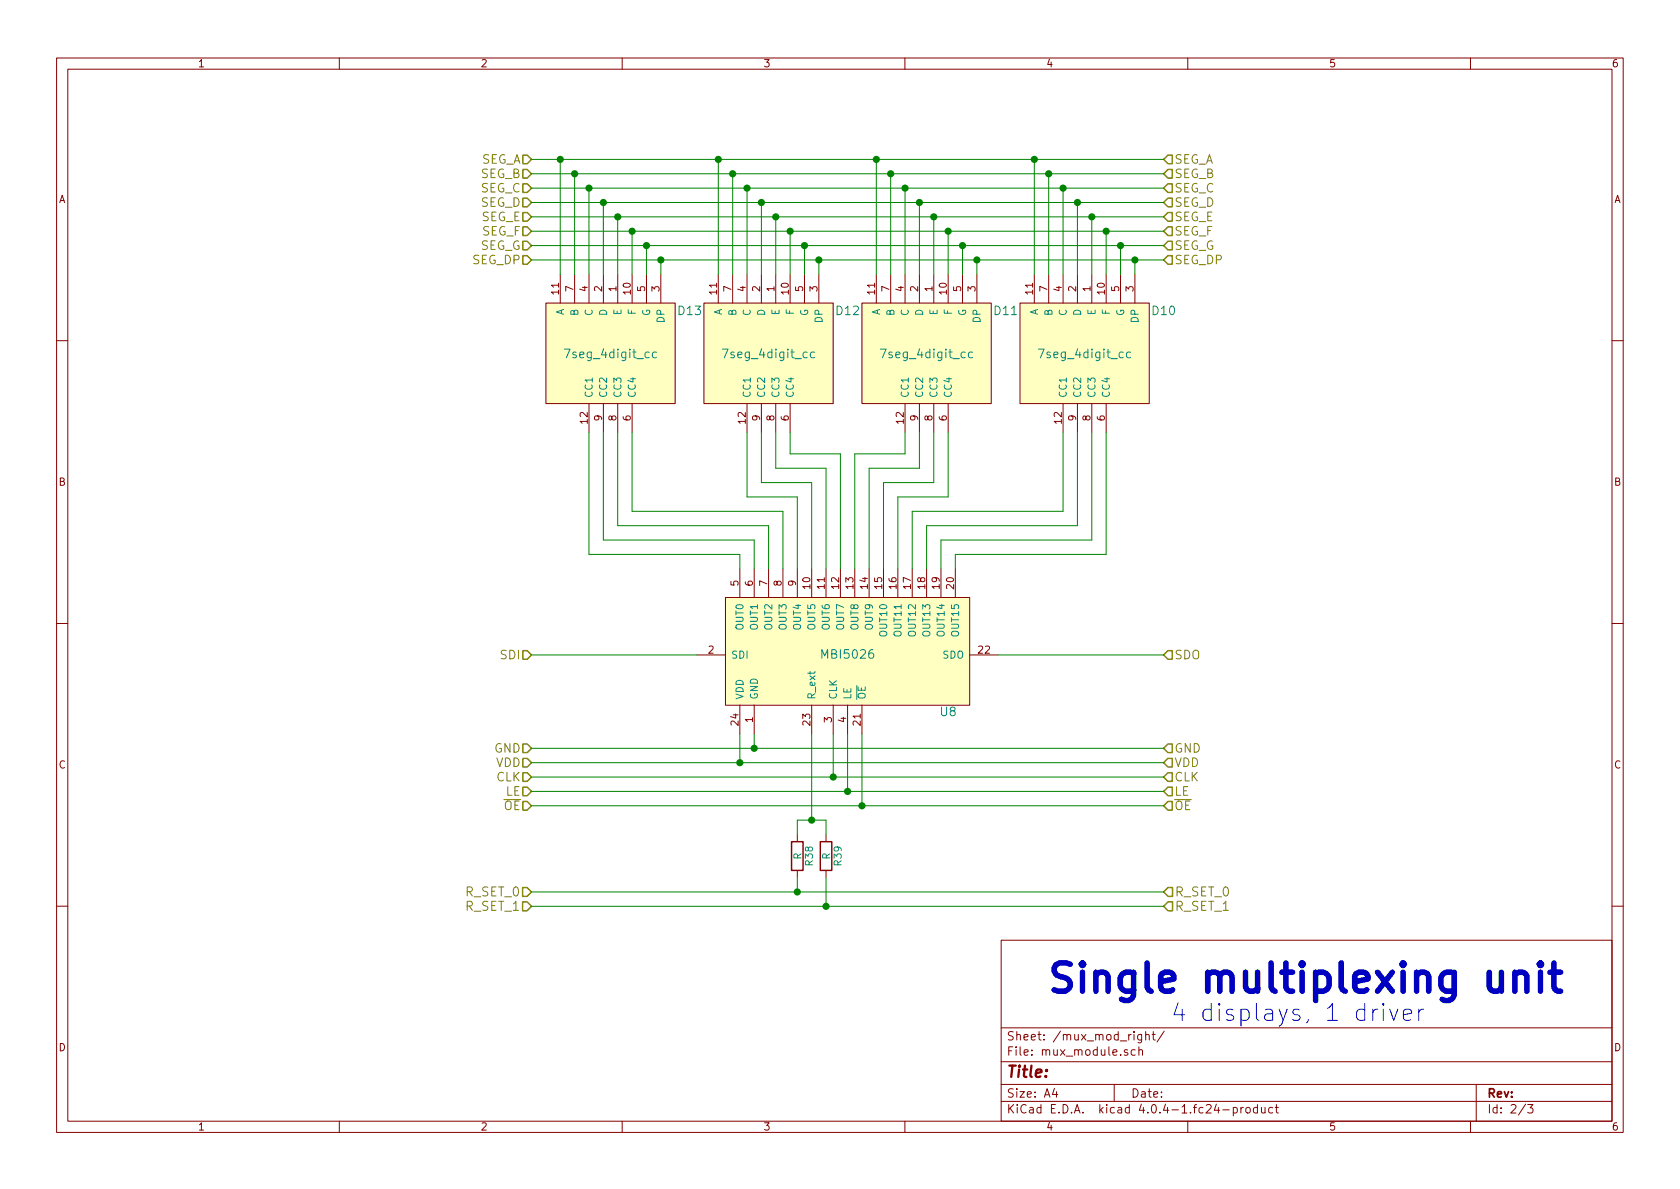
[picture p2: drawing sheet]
<svg xmlns="http://www.w3.org/2000/svg" width="297mm" height="210mm" viewBox="0 0 297 210" stroke-linecap="round" stroke-linejoin="round" font-family="sans-serif">
<g fill="none" stroke="#840000" stroke-width=".18">
<path d="M10 10.3h277v189.9h-277zM12 12.2h273v186.1h-273zM60 10.3v1.9M110 10.3v1.9M160 10.3v1.9M210 10.3v1.9M260 10.3v1.9M96.5 53.6h22.9v17.8h-22.9zM99.1 48.5v5.1M101.6 48.5v5.1M104.1 48.5v5.1M106.7 48.5v5.1"/>
<path d="M109.2 48.5v5.1M111.8 48.5v5.1M114.3 48.5v5.1M116.8 48.5v5.1M124.5 53.6h22.8v17.8h-22.8zM127 48.5v5.1M129.5 48.5v5.1M132.1 48.5v5.1M134.6 48.5v5.1M137.2 48.5v5.1M139.7 48.5v5.1M142.2 48.5v5.1"/>
<path d="M144.8 48.5v5.1M152.4 53.6h22.9v17.8h-22.9zM154.9 48.5v5.1M157.5 48.5v5.1M160 48.5v5.1M162.6 48.5v5.1M165.1 48.5v5.1M167.6 48.5v5.1M170.2 48.5v5.1M172.7 48.5v5.1M180.3 53.6h22.9v17.8h-22.9zM182.9 48.5v5.1"/>
<path d="M185.4 48.5v5.1M188 48.5v5.1M190.5 48.5v5.1M193 48.5v5.1M195.6 48.5v5.1M198.1 48.5v5.1M200.7 48.5v5.1M10 60.2h2M104.1 71.4v5M106.7 71.4v5M109.2 71.4v5M111.8 71.4v5"/>
<path d="M132.1 71.4v5M134.6 71.4v5M137.2 71.4v5M139.7 71.4v5M160 71.4v5M162.6 71.4v5M165.1 71.4v5M167.6 71.4v5M188 71.4v5M190.5 71.4v5M193 71.4v5M195.6 71.4v5"/>
<path d="M285 60.2h2M10 110.3h2M123.2 115.8h5.1M128.3 105.7h43.1v19h-43.1zM130.8 100.6v5.1M133.3 100.6v5.1M135.9 100.6v5.1M138.4 100.6v5.1M141 100.6v5.1M143.5 100.6v5.1M146 100.6v5.1M148.6 100.6v5.1"/>
<path d="M151.1 100.6v5.1M153.7 100.6v5.1M156.2 100.6v5.1M158.7 100.6v5.1M161.3 100.6v5.1M163.8 100.6v5.1M166.4 100.6v5.1M168.9 100.6v5.1M171.4 115.8h5.1M285 110.3h2M130.8 124.7v5.1M133.3 124.7v5.1"/>
<path d="M143.5 124.7v5.1M147.3 124.7v5.1M149.9 124.7v5.1M152.4 124.7v5.1M141 147.6v1.2M141 153.9v1.3M146 147.6v1.2M146 153.9v1.3M10 160.2h2M177 166.3h108v32h-108zM285 160.2h2M60 198.3v1.9"/>
<path d="M110 198.3v1.9M160 198.3v1.9M177 194.8h108M177 191.8h108M177 187.8h108M177 181.8h108M186.4 192.5l-.3 1h.9M186.8 193v1M197 191.8v3M199.4 185.7a.37 .37 0 0 0-.6 .1l.1 .2 .5 .2v.1l-.2 .3-.4-.1M200.7 185.7l-.4-.1-.3 .3 .1 .6 .2 .1 .4-.1M201.4 185.7l.2-.1 .4 .1v.9"/>
<path d="M201.4 185.1v1.5M201.9 182.9l-.1 1.4-.2 .1-.4-.1M201.9 183l-.5-.1-.3 .3 .1 .6 .2 .1 .5-.1M202.6 183.1l.2-.2 .3 .1 .1 .9M202.6 182.4v1.5M203.7 182.9h.6M203.9 182.4v1.3l.4 .2M205.8 182.3l-1.2 2M210 198.3v1.9M216.2 196.3h1.1M218.1 195.9l.4-.1 .3 .3-.2 .6h-.5M218.1 195.8v1.5"/>
<path d="M219.4 195.8v1M219.8 195.8l-.4 .3M220.3 196l.2-.2 .5 .2 .1 .5-.2 .2-.4 .1-.2-.1zM222.3 195.9l-.4-.1-.3 .3 .1 .6 .2 .1 .4-.1M222.3 195.3v1.5M223 195.8l.1 .9 .4 .1 .2-.1M223.7 195.8v1M225 195.9l-.4-.1-.3 .3 .1 .6 .2 .1 .4-.1M225.5 195.8h.5M225.7 195.3v1.3l.3 .2M260 198.3v1.9M261 191.8v6.5"/>
<path d="M269.7 195.2l-1.2 2M270.1 195.3h.9l-.5 .6 .5 .1v.7l-.2 .1-.7-.1"/>
</g>
<g fill="#ffffc2" stroke="#ffffc2" stroke-width=".18">
<path d="M180.3 53.6h22.9v17.8h-22.9z"/>
<path d="M152.4 53.6h22.9v17.8h-22.9z"/>
<path d="M124.5 53.6h22.8v17.8h-22.8z"/>
<path d="M96.5 53.6h22.9v17.8h-22.9z"/>
<path d="M128.3 105.7h43.1v19h-43.1z"/>
</g>
<path d="M116.1 62.3a.48 .48 0 0 0-.7 .1v.7a.48 .48 0 0 0 .7 .1M144 62.3a.48 .48 0 0 0-.6 .1v.7a.48 .48 0 0 0 .6 .1M172 62.3a.48 .48 0 0 0-.7 .1v.7a.48 .48 0 0 0 .7 .1M199.9 62.3a.48 .48 0 0 0-.7 .1v.7a.48 .48 0 0 0 .7 .1" fill="none" stroke="#008484" stroke-width=".18"/>
<g fill="none" stroke="#848400" stroke-width=".25">
<path d="M92.5 27.4h.7l.8 .8-.8 .8h-.7zM92.5 30h.7l.8 .7-.8 .8h-.7zM92.5 32.5h.7l.8 .8-.8 .7h-.7zM92.5 35h.7l.8 .8-.8 .8h-.7zM92.5 37.6h.7l.8 .7-.8 .8h-.7zM205.7 28.2l.8-.8h.8v1.6h-.8zM205.7 30.7l.8-.7h.8v1.5h-.8zM206.5 32.5h.8v1.5h-.8l-.8-.7zM206.5 35h.8v1.6h-.8l-.8-.8zM206.5 37.6h.8v1.5h-.8l-.8-.8zM92.5 40.1h.7l.8 .8-.8 .8h-.7zM92.5 42.7h.7l.8 .7-.8 .8h-.7z"/>
<path d="M92.5 45.2h.7l.8 .8-.8 .7h-.7zM205.7 46l.8-.8h.8v1.5h-.8zM206.5 40.1h.8v1.6h-.8l-.8-.8zM206.5 42.7h.8v1.5h-.8l-.8-.8zM92.5 115.1h.7l.8 .7-.8 .8h-.7zM206.5 115.1h.8v1.5h-.8l-.8-.8zM92.5 131.6h.7l.8 .7-.8 .8h-.7zM92.5 134.1h.7l.8 .8-.8 .7h-.7zM92.5 136.6h.7l.8 .8-.8 .8h-.7zM92.5 139.2h.7l.8 .7-.8 .8h-.7zM206.5 131.6h.8v1.5h-.8l-.8-.8zM206.5 134.1h.8v1.5h-.8l-.8-.7z"/>
<path d="M206.5 136.6h.8v1.6h-.8l-.8-.8zM206.5 139.2h.8v1.5h-.8l-.8-.8zM92.4 156.9h.8l.8 .8-.8 .8h-.8zM92.4 159.5h.8l.8 .8-.8 .8h-.8zM92.5 141.7h.7l.8 .8-.8 .8h-.7zM206.5 141.7h.8v1.6h-.8l-.8-.8zM206.5 159.5h.8v1.6h-.8l-.8-.8zM206.5 156.9h.8v1.6h-.8l-.8-.8z"/>
</g>
<path d="M267.8 172.4a1.23 1.23 0 0 1 2.2 .2v2.7M267.8 171.9v3.4M272.4 170.3l-.3 .2 .3 .2 .2-.2-.2-.2v.4M272.4 171.9v3.4M274 171.9h1.9M274.8 170.3v4.2l.2 .5 .5 .3h.4" fill="none" stroke="#0000c2" stroke-width=".99"/>
<path d="M244.6 178.5v1.9M245.7 178.5l.7 1.9 .7-1.9M248.1 179.4l1.5-.2-.2-.6-.8-.1-.3 .1-.2 .3v1.1l.2 .3 .3 .1 .8-.1M250.9 178.5v1.9" fill="none" stroke="#0000c2" stroke-width=".18"/>
<path d="M140 148.8h2v5.1h-2zM145 148.8h2.1v5.1h-2.1z" fill="none" stroke="#840000" stroke-width=".25"/>
<g fill="none" stroke="#008400" stroke-width=".18">
<path d="M94 38.3h111.7M94 35.8h111.7M94 33.3h111.7M94 30.7h111.7M94 28.2h111.7M99.1 28.2v20.3M101.6 30.7v17.8M104.1 33.3v15.2M106.7 35.8v12.7M109.2 38.3v10.2M127 28.2v20.3M129.5 30.7v17.8"/>
<path d="M132.1 33.3v15.2M134.6 35.8v12.7M137.2 38.3v10.2M154.9 28.2v20.3M157.5 30.7v17.8M160 33.3v15.2M162.6 35.8v12.7M165.1 38.3v10.2M182.9 28.2v20.3M185.4 30.7v17.8M188 33.3v15.2M190.5 35.8v12.7"/>
<path d="M193 38.3v10.2M94 46h111.7M94 43.4h111.7M94 40.9h111.7M111.8 40.9v7.6M114.3 43.4v5.1M116.8 46v2.5M139.7 40.9v7.6M142.2 43.4v5.1M144.8 46v2.5M167.6 40.9v7.6M170.2 43.4v5.1"/>
<path d="M172.7 46v2.5M195.6 40.9v7.6M198.1 43.4v5.1M200.7 46v2.5M104.1 76.4v21.6h26.7v2.6M106.7 76.4v19.1h26.6v5.1M109.2 76.4v16.6h26.7v7.6M111.8 76.4v14h26.6v10.2M132.1 76.4v11.5h8.9v12.7M134.6 76.4v8.9h8.9v15.3M137.2 76.4v6.4h8.8v17.8M139.7 76.4v3.9h8.9v20.3"/>
<path d="M160 76.4v3.9h-8.9v20.3M162.6 76.4v6.4h-8.9v17.8M165.1 76.4v8.9h-8.9v15.3M167.6 76.4v11.5h-8.9v12.7M188 76.4v14h-26.7v10.2M190.5 76.4v16.6h-26.7v7.6M193 76.4v19.1h-26.6v5.1M195.6 76.4v21.6h-26.7v2.6M94 115.8h29.2M176.5 115.8h29.2M94 132.3h111.7M94 134.9h111.7"/>
<path d="M94 137.4h111.7M94 139.9h111.7M130.8 129.8v5.1M133.3 129.8v2.5M143.5 129.8v15.2M147.3 129.8v7.6M149.9 129.8v10.1M152.4 129.8v12.7M94 142.5h111.7M94 157.7h111.7M141 147.6v-2.6h5v2.6M141 155.2v2.5"/>
<path d="M146 155.2v5.1M94 160.3h111.7"/>
</g>
<g fill="#008400" stroke="#008400" stroke-width=".25">
<circle cx="116.8" cy="46" r=".51"/>
<circle cx="144.8" cy="46" r=".51"/>
<circle cx="172.7" cy="46" r=".51"/>
<circle cx="200.7" cy="46" r=".51"/>
<circle cx="198.1" cy="43.4" r=".51"/>
<circle cx="195.6" cy="40.9" r=".51"/>
<circle cx="193" cy="38.3" r=".51"/>
<circle cx="190.5" cy="35.8" r=".51"/>
<circle cx="188" cy="33.3" r=".51"/>
<circle cx="185.4" cy="30.7" r=".51"/>
<circle cx="182.9" cy="28.2" r=".51"/>
<circle cx="154.9" cy="28.2" r=".51"/>
<circle cx="157.5" cy="30.7" r=".51"/>
<circle cx="160" cy="33.3" r=".51"/>
<circle cx="162.6" cy="35.8" r=".51"/>
<circle cx="165.1" cy="38.3" r=".51"/>
<circle cx="167.6" cy="40.9" r=".51"/>
<circle cx="170.2" cy="43.4" r=".51"/>
<circle cx="114.3" cy="43.4" r=".51"/>
<circle cx="111.8" cy="40.9" r=".51"/>
<circle cx="109.2" cy="38.3" r=".51"/>
<circle cx="106.7" cy="35.8" r=".51"/>
<circle cx="104.1" cy="33.3" r=".51"/>
<circle cx="101.6" cy="30.7" r=".51"/>
<circle cx="99.1" cy="28.2" r=".51"/>
<circle cx="127" cy="28.2" r=".51"/>
<circle cx="129.5" cy="30.7" r=".51"/>
<circle cx="132.1" cy="33.3" r=".51"/>
<circle cx="134.6" cy="35.8" r=".51"/>
<circle cx="137.2" cy="38.3" r=".51"/>
<circle cx="139.7" cy="40.9" r=".51"/>
<circle cx="142.2" cy="43.4" r=".51"/>
<circle cx="133.4" cy="132.3" r=".51"/>
<circle cx="130.8" cy="134.9" r=".51"/>
<circle cx="147.3" cy="137.4" r=".51"/>
<circle cx="149.9" cy="139.9" r=".51"/>
<circle cx="152.4" cy="142.5" r=".51"/>
<circle cx="143.5" cy="145" r=".51"/>
<circle cx="141" cy="157.7" r=".51"/>
<circle cx="146.1" cy="160.3" r=".51"/>
</g>
<text font-size="7" fill="#0000c2" x="185.4" y="175.5">Single multiplexing unit</text>
<text font-size="4.2" fill="#0000c2" x="207" y="180.6">4 displays, 1 driver</text>
<text font-size="2.8" fill="#840000" x="178" y="190.5">Title:</text>
<g font-size="2.2" fill="#848400">
<text x="82.3" y="158.5">R_SET_0</text>
<text x="82.3" y="161.1">R_SET_1</text>
<text x="207.7" y="161.1">R_SET_1</text>
<text x="207.7" y="158.5">R_SET_0</text>
</g>
<g font-size="2.1" fill="#848400">
<text x="84.9" y="29">SEG_A</text>
<text x="207.7" y="29">SEG_A</text>
<text x="84.9" y="31.5">SEG_B</text>
<text x="84.9" y="34">SEG_C</text>
<text x="207.7" y="31.5">SEG_B</text>
<text x="207.7" y="34">SEG_C</text>
<text x="84.9" y="36.6">SEG_D</text>
<text x="85" y="39.1">SEG_E</text>
<text x="85.1" y="41.7">SEG_F</text>
<text x="207.7" y="36.6">SEG_D</text>
<text x="207.7" y="39.1">SEG_E</text>
<text x="207.7" y="41.7">SEG_F</text>
<text x="83.4" y="46.7">SEG_DP</text>
<text x="84.7" y="44.2">SEG_G</text>
<text x="207.7" y="44.2">SEG_G</text>
<text x="207.7" y="46.7">SEG_DP</text>
<text x="88.5" y="116.6">SDI</text>
<text x="207.7" y="116.6">SDO</text>
<text x="87.3" y="133.1">GND</text>
<text x="87.6" y="135.6">VDD</text>
<text x="207.7" y="133.1">GND</text>
<text x="207.7" y="135.6">VDD</text>
<text x="87.7" y="138.2">CLK</text>
<text x="89" y="143.3">OE</text>
<text x="89.3" y="140.7">LE</text>
<text x="207.7" y="138.2">CLK</text>
<text x="207.7" y="140.7">LE</text>
<text x="207.7" y="143.3">OE</text>
</g>
<g font-size="2.1" fill="#008484">
<text x="120" y="55.7">D13</text>
<text x="147.9" y="55.7">D12</text>
<text x="175.9" y="55.7">D11</text>
<text x="203.8" y="55.7">D10</text>
<text x="100.4" y="63.3">7seg_4digit_cc</text>
<text x="128.3" y="63.3">7seg_4digit_cc</text>
<text x="156.2" y="63.3">7seg_4digit_cc</text>
<text x="184.2" y="63.3">7seg_4digit_cc</text>
<text x="145.6" y="116.5">MBI5026</text>
<text x="166.3" y="126.6">U8</text>
</g>
<g font-size="2.1" fill="#840000">
<text x="178" y="184">Sheet: /mux_mod_right/</text>
<text x="178" y="186.7">File: mux_module.sch</text>
<text x="178" y="196.9">KiCad E.D.A. kicad 4.0.4-1.fc24-product</text>
<text x="178" y="194.1">Size: A4</text>
<text x="200" y="194.1">Date:</text>
<text x="263" y="194.1">Rev:</text>
<text x="263" y="196.9">Id: 2/3</text>
</g>
<g font-size="1.8" fill="#840000">
<text x="35" y="11.9">1</text>
<text x="85" y="11.9">2</text>
<text x="135" y="11.9">3</text>
<text x="185" y="11.9">4</text>
<text x="235" y="11.9">5</text>
<text x="285" y="11.9">6</text>
<text x="10.4" y="35.9">A</text>
<text x="285.4" y="35.9">A</text>
<text x="98.8" y="52" transform="rotate(-90 98.8 52)">11</text>
<text x="101.3" y="51.5" transform="rotate(-90 101.3 51.5)">7</text>
<text x="103.9" y="51.5" transform="rotate(-90 103.9 51.5)">4</text>
<text x="106.4" y="51.5" transform="rotate(-90 106.4 51.5)">2</text>
<text x="109" y="51.5" transform="rotate(-90 109 51.5)">1</text>
<text x="111.5" y="52" transform="rotate(-90 111.5 52)">10</text>
<text x="114" y="51.5" transform="rotate(-90 114 51.5)">5</text>
<text x="116.6" y="51.5" transform="rotate(-90 116.6 51.5)">3</text>
<text x="126.7" y="52" transform="rotate(-90 126.7 52)">11</text>
<text x="129.3" y="51.5" transform="rotate(-90 129.3 51.5)">7</text>
<text x="131.8" y="51.5" transform="rotate(-90 131.8 51.5)">4</text>
<text x="134.4" y="51.5" transform="rotate(-90 134.4 51.5)">2</text>
<text x="136.9" y="51.5" transform="rotate(-90 136.9 51.5)">1</text>
<text x="139.4" y="52" transform="rotate(-90 139.4 52)">10</text>
<text x="142" y="51.5" transform="rotate(-90 142 51.5)">5</text>
<text x="144.5" y="51.5" transform="rotate(-90 144.5 51.5)">3</text>
<text x="154.7" y="52" transform="rotate(-90 154.7 52)">11</text>
<text x="157.2" y="51.5" transform="rotate(-90 157.2 51.5)">7</text>
<text x="159.8" y="51.5" transform="rotate(-90 159.8 51.5)">4</text>
<text x="162.3" y="51.5" transform="rotate(-90 162.3 51.5)">2</text>
<text x="164.8" y="51.5" transform="rotate(-90 164.8 51.5)">1</text>
<text x="167.4" y="52" transform="rotate(-90 167.4 52)">10</text>
<text x="169.9" y="51.5" transform="rotate(-90 169.9 51.5)">5</text>
<text x="172.5" y="51.5" transform="rotate(-90 172.5 51.5)">3</text>
<text x="182.6" y="52" transform="rotate(-90 182.6 52)">11</text>
<text x="185.2" y="51.5" transform="rotate(-90 185.2 51.5)">7</text>
<text x="187.7" y="51.5" transform="rotate(-90 187.7 51.5)">4</text>
<text x="190.2" y="51.5" transform="rotate(-90 190.2 51.5)">2</text>
<text x="192.8" y="51.5" transform="rotate(-90 192.8 51.5)">1</text>
<text x="195.3" y="52" transform="rotate(-90 195.3 52)">10</text>
<text x="197.9" y="51.5" transform="rotate(-90 197.9 51.5)">5</text>
<text x="200.4" y="51.5" transform="rotate(-90 200.4 51.5)">3</text>
<text x="103.9" y="74.9" transform="rotate(-90 103.9 74.9)">12</text>
<text x="106.4" y="74.4" transform="rotate(-90 106.4 74.4)">9</text>
<text x="109" y="74.4" transform="rotate(-90 109 74.4)">8</text>
<text x="111.5" y="74.4" transform="rotate(-90 111.5 74.4)">6</text>
<text x="131.8" y="74.9" transform="rotate(-90 131.8 74.9)">12</text>
<text x="134.4" y="74.4" transform="rotate(-90 134.4 74.4)">9</text>
<text x="136.9" y="74.4" transform="rotate(-90 136.9 74.4)">8</text>
<text x="139.4" y="74.4" transform="rotate(-90 139.4 74.4)">6</text>
<text x="159.8" y="74.9" transform="rotate(-90 159.8 74.9)">12</text>
<text x="162.3" y="74.4" transform="rotate(-90 162.3 74.4)">9</text>
<text x="164.8" y="74.4" transform="rotate(-90 164.8 74.4)">8</text>
<text x="167.4" y="74.4" transform="rotate(-90 167.4 74.4)">6</text>
<text x="187.7" y="74.9" transform="rotate(-90 187.7 74.9)">12</text>
<text x="190.2" y="74.4" transform="rotate(-90 190.2 74.4)">9</text>
<text x="192.8" y="74.4" transform="rotate(-90 192.8 74.4)">8</text>
<text x="195.3" y="74.4" transform="rotate(-90 195.3 74.4)">6</text>
<text x="10.4" y="85.9">B</text>
<text x="285.4" y="85.9">B</text>
<text x="130.6" y="103.6" transform="rotate(-90 130.6 103.6)">5</text>
<text x="133.1" y="103.6" transform="rotate(-90 133.1 103.6)">6</text>
<text x="135.6" y="103.6" transform="rotate(-90 135.6 103.6)">7</text>
<text x="138.2" y="103.6" transform="rotate(-90 138.2 103.6)">8</text>
<text x="140.7" y="103.6" transform="rotate(-90 140.7 103.6)">9</text>
<text x="143.3" y="104.1" transform="rotate(-90 143.3 104.1)">10</text>
<text x="145.8" y="104.1" transform="rotate(-90 145.8 104.1)">11</text>
<text x="148.3" y="104.1" transform="rotate(-90 148.3 104.1)">12</text>
<text x="150.9" y="104.1" transform="rotate(-90 150.9 104.1)">13</text>
<text x="153.4" y="104.1" transform="rotate(-90 153.4 104.1)">14</text>
<text x="156" y="104.1" transform="rotate(-90 156 104.1)">15</text>
<text x="158.5" y="104.1" transform="rotate(-90 158.5 104.1)">16</text>
<text x="161" y="104.1" transform="rotate(-90 161 104.1)">17</text>
<text x="163.6" y="104.1" transform="rotate(-90 163.6 104.1)">18</text>
<text x="166.1" y="104.1" transform="rotate(-90 166.1 104.1)">19</text>
<text x="168.7" y="104.1" transform="rotate(-90 168.7 104.1)">20</text>
<text x="125.2" y="115.6">2</text>
<text x="173" y="115.6">22</text>
<text x="130.6" y="128.2" transform="rotate(-90 130.6 128.2)">24</text>
<text x="133.1" y="127.7" transform="rotate(-90 133.1 127.7)">1</text>
<text x="143.3" y="128.2" transform="rotate(-90 143.3 128.2)">23</text>
<text x="147.1" y="127.7" transform="rotate(-90 147.1 127.7)">3</text>
<text x="149.6" y="127.7" transform="rotate(-90 149.6 127.7)">4</text>
<text x="152.1" y="128.2" transform="rotate(-90 152.1 128.2)">21</text>
<text x="10.4" y="135.9">C</text>
<text x="285.4" y="135.9">C</text>
<text x="10.4" y="185.9">D</text>
<text x="285.4" y="185.9">D</text>
<text x="35" y="199.9">1</text>
<text x="85" y="199.9">2</text>
<text x="135" y="199.9">3</text>
<text x="185" y="199.9">4</text>
<text x="235" y="199.9">5</text>
<text x="285" y="199.9">6</text>
</g>
<g font-size="1.8" fill="#008484">
<text x="99.7" y="55.9" transform="rotate(-90 99.7 55.9)">A</text>
<text x="102.2" y="55.9" transform="rotate(-90 102.2 55.9)">B</text>
<text x="104.8" y="55.9" transform="rotate(-90 104.8 55.9)">C</text>
<text x="107.3" y="55.9" transform="rotate(-90 107.3 55.9)">D</text>
<text x="109.9" y="55.8" transform="rotate(-90 109.9 55.8)">E</text>
<text x="112.4" y="55.7" transform="rotate(-90 112.4 55.7)">F</text>
<text x="114.9" y="56" transform="rotate(-90 114.9 56)">G</text>
<text x="117.5" y="57.1" transform="rotate(-90 117.5 57.1)">DP</text>
<text x="127.6" y="55.9" transform="rotate(-90 127.6 55.9)">A</text>
<text x="130.2" y="55.9" transform="rotate(-90 130.2 55.9)">B</text>
<text x="132.7" y="55.9" transform="rotate(-90 132.7 55.9)">C</text>
<text x="135.3" y="55.9" transform="rotate(-90 135.3 55.9)">D</text>
<text x="137.8" y="55.8" transform="rotate(-90 137.8 55.8)">E</text>
<text x="140.3" y="55.7" transform="rotate(-90 140.3 55.7)">F</text>
<text x="142.9" y="56" transform="rotate(-90 142.9 56)">G</text>
<text x="145.4" y="57.1" transform="rotate(-90 145.4 57.1)">DP</text>
<text x="155.6" y="55.9" transform="rotate(-90 155.6 55.9)">A</text>
<text x="158.1" y="55.9" transform="rotate(-90 158.1 55.9)">B</text>
<text x="160.7" y="55.9" transform="rotate(-90 160.7 55.9)">C</text>
<text x="163.2" y="55.9" transform="rotate(-90 163.2 55.9)">D</text>
<text x="165.7" y="55.8" transform="rotate(-90 165.7 55.8)">E</text>
<text x="168.3" y="55.7" transform="rotate(-90 168.3 55.7)">F</text>
<text x="170.8" y="56" transform="rotate(-90 170.8 56)">G</text>
<text x="173.4" y="57.1" transform="rotate(-90 173.4 57.1)">DP</text>
<text x="183.5" y="55.9" transform="rotate(-90 183.5 55.9)">A</text>
<text x="186.1" y="55.9" transform="rotate(-90 186.1 55.9)">B</text>
<text x="188.6" y="55.9" transform="rotate(-90 188.6 55.9)">C</text>
<text x="191.1" y="55.9" transform="rotate(-90 191.1 55.9)">D</text>
<text x="193.7" y="55.8" transform="rotate(-90 193.7 55.8)">E</text>
<text x="196.2" y="55.7" transform="rotate(-90 196.2 55.7)">F</text>
<text x="198.8" y="56" transform="rotate(-90 198.8 56)">G</text>
<text x="201.3" y="57.1" transform="rotate(-90 201.3 57.1)">DP</text>
<text x="104.8" y="70.4" transform="rotate(-90 104.8 70.4)">CC1</text>
<text x="107.3" y="70.4" transform="rotate(-90 107.3 70.4)">CC2</text>
<text x="109.9" y="70.4" transform="rotate(-90 109.9 70.4)">CC3</text>
<text x="112.4" y="70.4" transform="rotate(-90 112.4 70.4)">CC4</text>
<text x="132.7" y="70.4" transform="rotate(-90 132.7 70.4)">CC1</text>
<text x="135.3" y="70.4" transform="rotate(-90 135.3 70.4)">CC2</text>
<text x="137.8" y="70.4" transform="rotate(-90 137.8 70.4)">CC3</text>
<text x="140.3" y="70.4" transform="rotate(-90 140.3 70.4)">CC4</text>
<text x="160.7" y="70.4" transform="rotate(-90 160.7 70.4)">CC1</text>
<text x="163.2" y="70.4" transform="rotate(-90 163.2 70.4)">CC2</text>
<text x="165.7" y="70.4" transform="rotate(-90 165.7 70.4)">CC3</text>
<text x="168.3" y="70.4" transform="rotate(-90 168.3 70.4)">CC4</text>
<text x="188.6" y="70.4" transform="rotate(-90 188.6 70.4)">CC1</text>
<text x="191.1" y="70.4" transform="rotate(-90 191.1 70.4)">CC2</text>
<text x="193.7" y="70.4" transform="rotate(-90 193.7 70.4)">CC3</text>
<text x="196.2" y="70.4" transform="rotate(-90 196.2 70.4)">CC4</text>
<text x="131.4" y="111.4" transform="rotate(-90 131.4 111.4)">OUT0</text>
<text x="134" y="111.4" transform="rotate(-90 134 111.4)">OUT1</text>
<text x="136.5" y="111.4" transform="rotate(-90 136.5 111.4)">OUT2</text>
<text x="139.1" y="111.4" transform="rotate(-90 139.1 111.4)">OUT3</text>
<text x="141.6" y="111.4" transform="rotate(-90 141.6 111.4)">OUT4</text>
<text x="144.1" y="111.4" transform="rotate(-90 144.1 111.4)">OUT5</text>
<text x="146.7" y="111.4" transform="rotate(-90 146.7 111.4)">OUT6</text>
<text x="149.2" y="111.4" transform="rotate(-90 149.2 111.4)">OUT7</text>
<text x="151.8" y="111.4" transform="rotate(-90 151.8 111.4)">OUT8</text>
<text x="154.3" y="111.4" transform="rotate(-90 154.3 111.4)">OUT9</text>
<text x="156.8" y="112.4" transform="rotate(-90 156.8 112.4)">OUT10</text>
<text x="159.4" y="112.4" transform="rotate(-90 159.4 112.4)">OUT11</text>
<text x="161.9" y="112.4" transform="rotate(-90 161.9 112.4)">OUT12</text>
<text x="164.5" y="112.4" transform="rotate(-90 164.5 112.4)">OUT13</text>
<text x="167" y="112.4" transform="rotate(-90 167 112.4)">OUT14</text>
<text x="169.5" y="112.4" transform="rotate(-90 169.5 112.4)">OUT15</text>
<text x="129.3" y="116.5">SDI</text>
<text x="166.6" y="116.5">SDO</text>
<text x="131.4" y="123.7" transform="rotate(-90 131.4 123.7)">VDD</text>
<text x="134" y="123.7" transform="rotate(-90 134 123.7)">GND</text>
<text x="144.1" y="123.7" transform="rotate(-90 144.1 123.7)">R_ext</text>
<text x="148" y="123.7" transform="rotate(-90 148 123.7)">CLK</text>
<text x="150.5" y="123.7" transform="rotate(-90 150.5 123.7)">LE</text>
<text x="153" y="123.7" transform="rotate(-90 153 123.7)">OE</text>
<text x="141.7" y="152" transform="rotate(-90 141.7 152)">R</text>
<text x="143.7" y="153" transform="rotate(-90 143.7 153)">R38</text>
<text x="146.8" y="152" transform="rotate(-90 146.8 152)">R</text>
<text x="148.8" y="153" transform="rotate(-90 148.8 153)">R39</text>
</g>
</svg>
